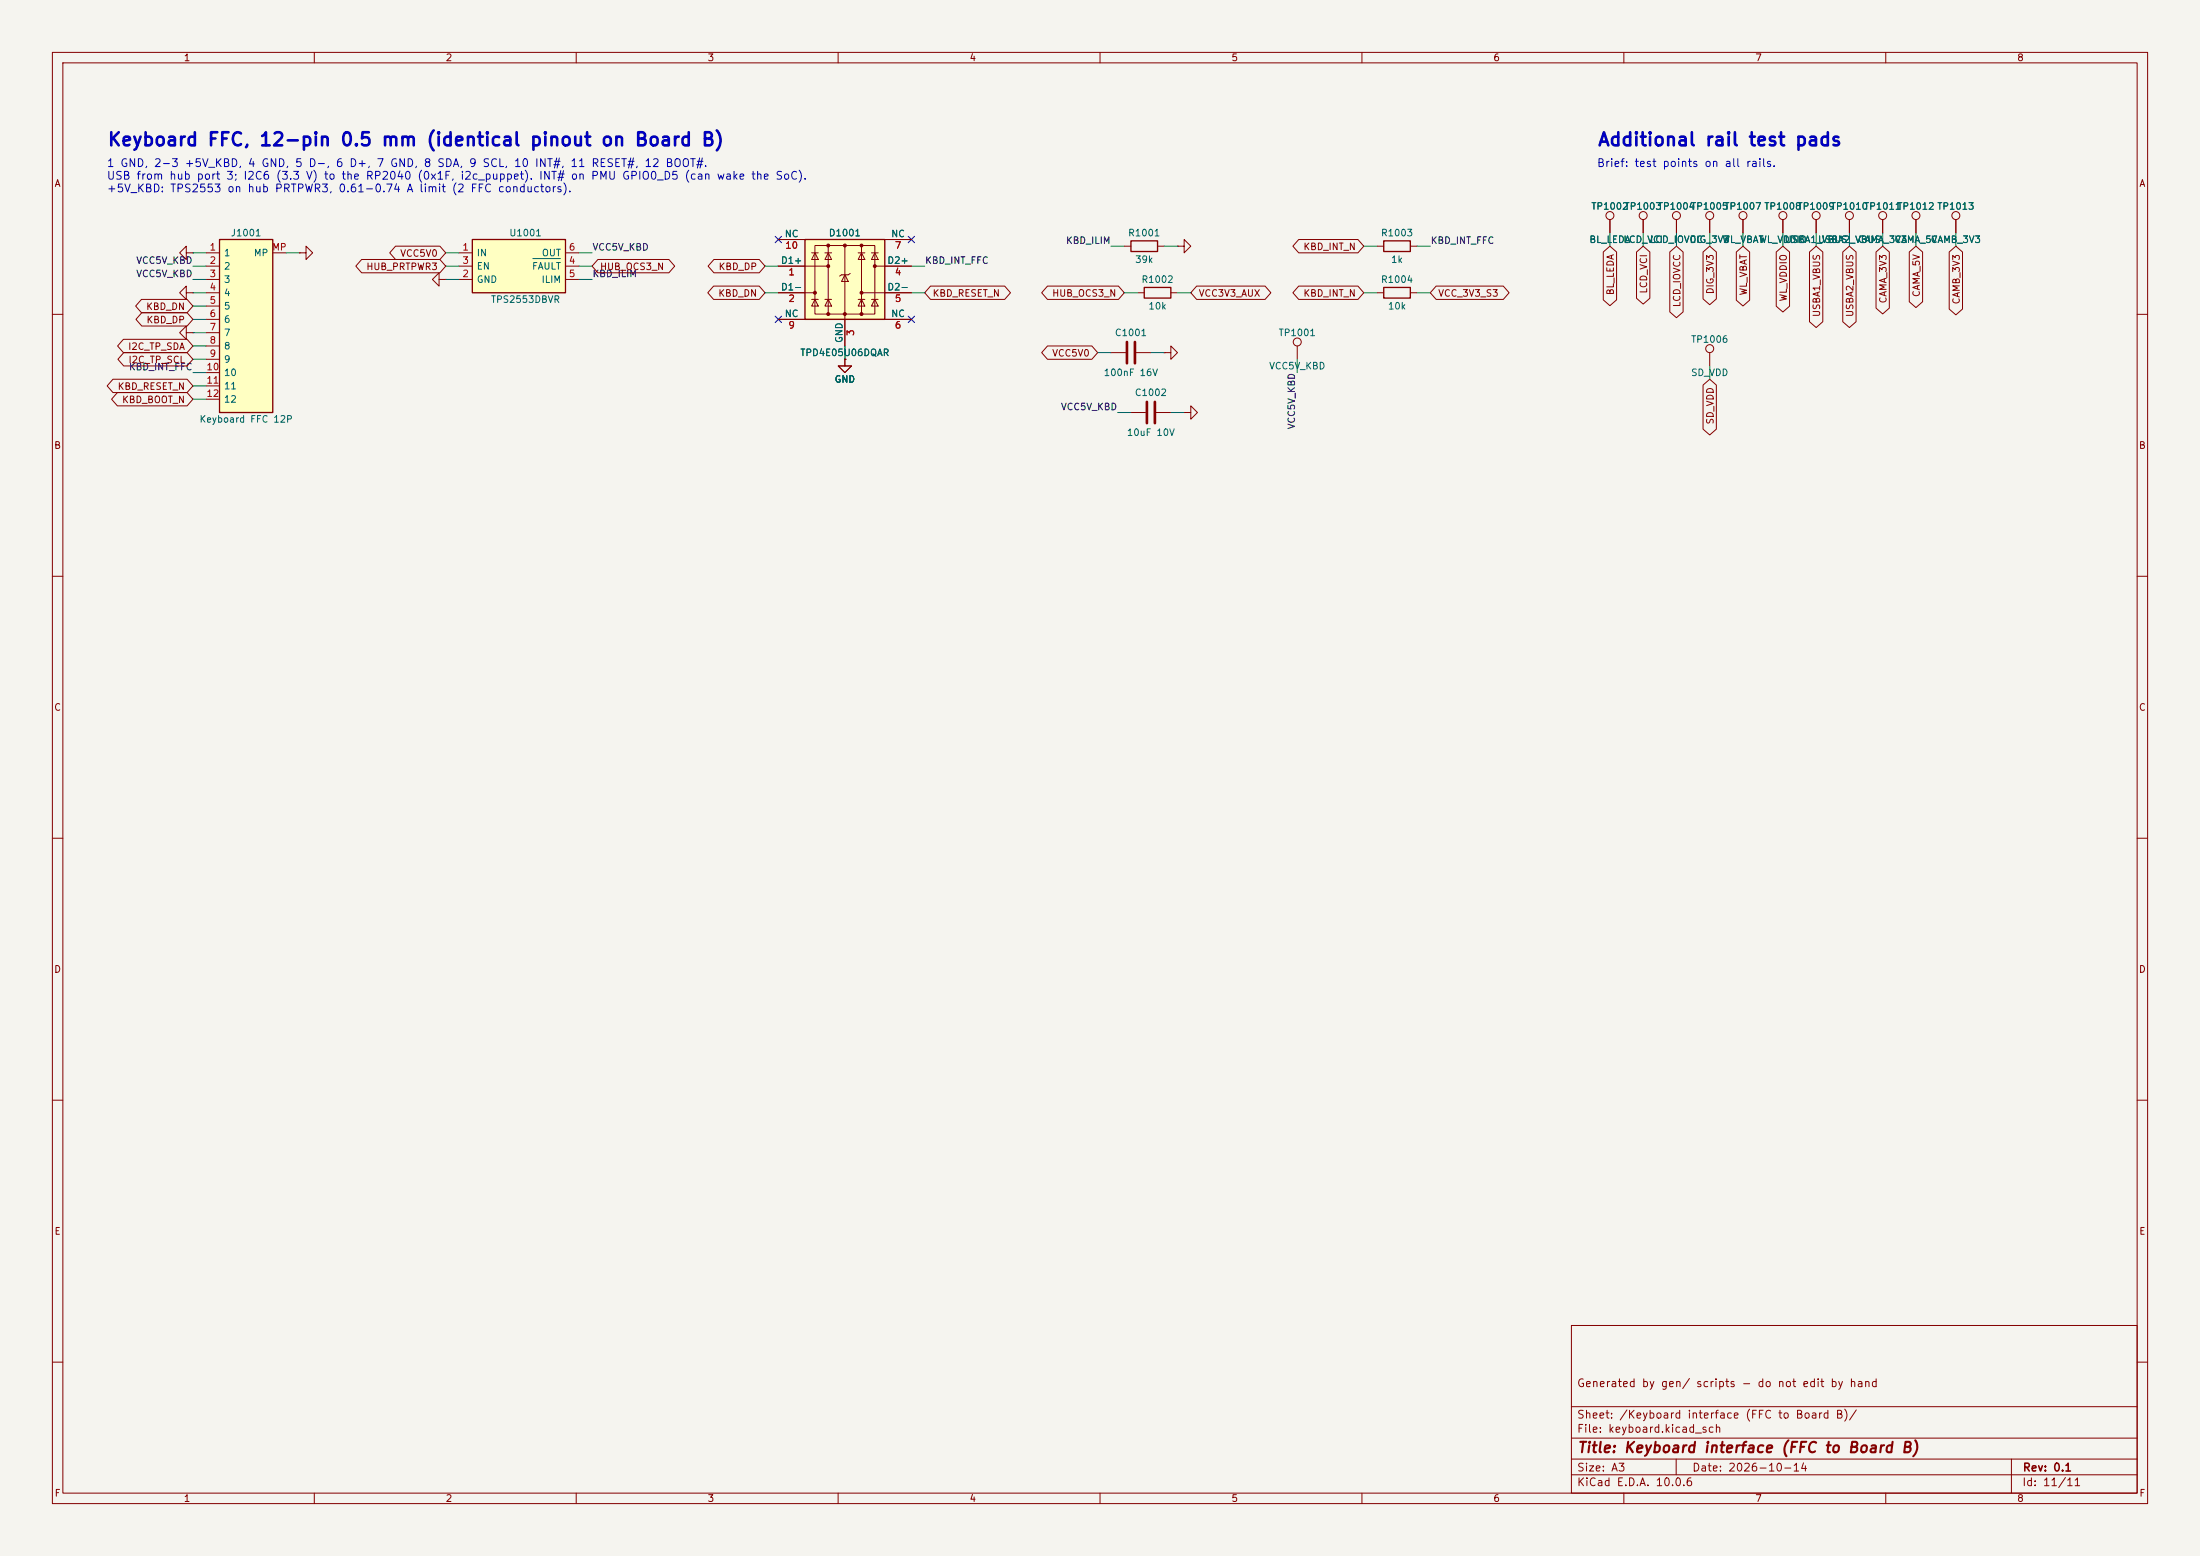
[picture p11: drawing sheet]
<svg xmlns="http://www.w3.org/2000/svg" width="420mm" height="297mm" viewBox="0 0 420 297" stroke-linecap="round" stroke-linejoin="round" font-family="sans-serif">
<path d="M0 0h420v297h-420z" fill="#f5f4ef" stroke="#f5f4ef" stroke-width=".19"/>
<g fill="none" stroke="#840000" stroke-width=".19">
<path d="M10 10h400v277h-400zM12 12h396v273h-396zM60 10v2M110 10v2M160 10v2M210 10v2M260 10v2M310 10v2M360 10v2M353.1 41.9v2.6M359.4 41.9v2.6M373.4 41.9v2.6"/>
<path d="M10 60h2M161.3 68.6v1.3h1.3l-1.3 1.2-1.3-1.2h1.3M161.3 68.6h.1M408 60h2M10 110h2M408 110h2M10 160h2M408 160h2M10 210h2M408 210h2M300 253h108v32h-108zM10 260h2"/>
<path d="M300 278.5h108M300 274.5h108M300 268.5h108M320 278.5v3M384 278.5v6.5M408 260h2M60 285v2M110 285v2M160 285v2M210 285v2M260 285v2M300 281.5h108"/>
<path d="M310 285v2M360 285v2"/>
<circle cx="353.1" cy="41.1" r=".76"/>
<circle cx="359.4" cy="41.1" r=".76"/>
<circle cx="373.4" cy="41.1" r=".76"/>
</g>
<path d="M153.7 45.7h15.2v15.3h-15.2z" fill="#ffffc2"/>
<g fill="none" stroke="#840000" stroke-width=".19">
<path d="M148.6 50.8h9.5M148.6 55.9h7M148.6 45.7h5.1M154.9 48.3h1.3M154.9 57.2h1.3M155.6 46.9h11.4v13h-11.4zM155.6 48.3l.6 1.2h-1.3zM155.6 57.2l.6 1.2h-1.3zM157.5 48.3h1.2M157.5 57.2h1.2M158.1 48.3l.6 1.2h-1.2zM158.1 57.2l.6 1.2h-1.2z"/>
<path d="M158.1 46.9v13M161.3 52.5l.6 1.2h-1.2zM161.3 46.9v19.1M162.3 52.2l-.4 .3h-1.2l-.4 .2M163.8 48.3h1.3M163.8 57.2h1.3M164.5 48.3l.6 1.2h-1.3zM164.5 57.2l.6 1.2h-1.3zM164.5 46.9v13M164.5 55.9h9.5M166.4 48.3h1.2M166.4 57.2h1.2"/>
<path d="M167 48.3l.6 1.2h-1.2zM167 57.2l.6 1.2h-1.2zM167 50.8h7M168.9 45.7h5.1M148.6 61h5.1M168.9 61h5.1"/>
</g>
<path d="M153.7 45.7h15.2v15.3h-15.2z" fill="none" stroke="#840000" stroke-width=".25"/>
<g fill="#840000" stroke="#840000" stroke-width=".19">
<circle cx="155.6" cy="55.9" r=".28"/>
<circle cx="158.1" cy="46.9" r=".28"/>
<circle cx="158.1" cy="50.8" r=".28"/>
<circle cx="158.1" cy="59.9" r=".28"/>
<circle cx="161.3" cy="46.9" r=".28"/>
<circle cx="161.3" cy="59.9" r=".28"/>
<circle cx="164.5" cy="46.9" r=".28"/>
<circle cx="164.5" cy="55.9" r=".28"/>
<circle cx="164.5" cy="59.9" r=".28"/>
<circle cx="167" cy="50.8" r=".28"/>
</g>
<path d="M41.9 45.7h10.2v33h-10.2z" fill="#ffffc2"/>
<path d="M41.9 45.7h10.2v33h-10.2z" fill="none" stroke="#840000" stroke-width=".25"/>
<g fill="none" stroke="#840000" stroke-width=".19">
<path d="M39.4 48.3h2.5M39.4 50.8h2.5M39.4 53.3h2.5M39.4 55.9h2.5M39.4 58.4h2.5M52.1 48.3h2.5M83.8 53.3v-1.2l-1.3 1.2 1.3 1.3v-1.3h1.3M85.1 53.3h.1M365.8 41.9v2.6M39.4 61h2.5M39.4 63.5h2.5M39.4 66h2.5"/>
<path d="M39.4 68.6h2.5M39.4 71.1h2.5M39.4 73.7h2.5M39.4 76.2h2.5"/>
<circle cx="365.8" cy="41.1" r=".76"/>
</g>
<path d="M90.2 45.7h17.7v10.2h-17.7z" fill="#ffffc2"/>
<path d="M90.2 45.7h17.7v10.2h-17.7zM215.9 46h5.1v2h-5.1zM218.4 54.9h5.1v2h-5.1zM264.2 46h5v2h-5zM264.2 54.9h5v2h-5z" fill="none" stroke="#840000" stroke-width=".25"/>
<g fill="none" stroke="#840000" stroke-width=".19">
<path d="M27 57.1h8.7l1.1 1.3-1.1 1.3h-8.7l-1.1-1.3zM27.1 59.7h8.6l1.1 1.3-1.1 1.2h-8.6l-1.1-1.2zM35.6 55.9v-1.3l-1.3 1.3 1.3 1.3v-1.3h1.2M35.6 48.3v-1.3l-1.3 1.3 1.3 1.2v-1.2h1.2M36.8 55.9h.1M36.8 48.3h.1M57.1 48.3h1.3v-1.3l1.3 1.3-1.3 1.2v-1.2M57.1 48.3h.1M69 49.5h15l1.1 1.3-1.1 1.3h-15l-1.1-1.3zM75.5 47h8.5l1.1 1.3-1.1 1.2h-8.5l-1.1-1.2zM87.6 48.3h2.6M87.6 53.3h2.6"/>
<path d="M87.6 50.8h2.6M107.9 48.3h2.6M107.9 53.3h2.6M107.9 50.8h2.6M114.1 49.5h13.6l1.1 1.3-1.1 1.3h-13.6l-1.1-1.3zM136.2 54.6h8.7l1.1 1.3-1.1 1.3h-8.7l-1.1-1.3zM136.3 49.5h8.6l1.1 1.3-1.1 1.3h-8.6l-1.1-1.3zM148.6 50.8h5.1M148.6 55.9h5.1M148.6 45.7h5.1M168.9 50.8h5.1M168.9 55.9h5.1"/>
<path d="M168.9 45.7h5.1M177.6 54.6h14.2l1.1 1.3-1.1 1.3h-14.2l-1.1-1.3zM200 54.6h13.5l1.1 1.3-1.1 1.3h-13.5l-1.1-1.3zM214.6 47h1.3M217.2 55.9h1.2M221 47h1.2M223.5 55.9h1.3M224.8 47h1.3v-1.3l1.2 1.3-1.2 1.3v-1.3M224.8 47h.1M228.4 54.6h13.1l1.1 1.3-1.1 1.3h-13.1l-1.1-1.3zM247.9 54.6h11.3l1.1 1.3-1.1 1.3h-11.3l-1.1-1.3zM247.9 45.7h11.3l1.1 1.3-1.1 1.3h-11.3l-1.1-1.3z"/>
<path d="M262.9 47h1.3M262.9 55.9h1.3M269.2 47h1.3M269.2 55.9h1.3M274.2 54.6h12.8l1.1 1.3-1.1 1.3h-12.8l-1.2-1.3zM306.1 48.1l1.2-1.1 1.3 1.1v9.1l-1.3 1.1-1.2-1.1zM307.3 41.9v2.6M312.4 48.1l1.3-1.1 1.3 1.1v8.8l-1.3 1.1-1.3-1.1zM313.7 41.9v2.6M318.8 48.1l1.2-1.1 1.3 1.1v11.4l-1.3 1.1-1.2-1.1zM320 41.9v2.6M325.1 48.1l1.3-1.1 1.3 1.1v9l-1.3 1.1-1.3-1.1z"/>
<path d="M326.4 41.9v2.6M331.5 48.1l1.2-1.1 1.3 1.1v9.2l-1.3 1.1-1.2-1.1zM332.7 41.9v2.6M339.1 48.1l1.3-1.1 1.2 1.1v10.3l-1.2 1.2-1.3-1.2zM340.4 41.9v2.6M345.4 48.1l1.3-1.1 1.3 1.1v13.3l-1.3 1.1-1.3-1.1zM346.7 41.9v2.6M351.8 48.1l1.3-1.1 1.2 1.1v13.3l-1.2 1.1-1.3-1.1zM353.1 41.9v2.6M358.1 48.1l1.3-1.1 1.3 1.1v10.7l-1.3 1.1-1.3-1.1zM359.4 41.9v2.6M364.5 48.1l1.3-1.1 1.2 1.1v9.5l-1.2 1.1-1.3-1.1z"/>
<path d="M365.8 41.9v2.6M372.1 48.1l1.3-1.1 1.3 1.1v10.9l-1.3 1.1-1.3-1.1zM373.4 41.9v2.6M21.6 72.4h14.1l1.1 1.3-1.1 1.2h-14.1l-1.1-1.2zM22.4 74.9h13.3l1.1 1.3-1.1 1.3h-13.3l-1.1-1.3zM23.6 64.8h12.1l1.1 1.2-1.1 1.3h-12.1l-1.2-1.3zM23.6 67.3h12.1l1.1 1.3-1.1 1.3h-12.1l-1.1-1.3zM35.6 63.5v-1.3l-1.3 1.3 1.3 1.3v-1.3h1.2M36.8 63.5h.1M148.6 61h5.1M161.3 68.6h.1M161.3 61v5"/>
<path d="M168.9 61h5.1M200 66h8.4l1.1 1.3-1.1 1.3h-8.4l-1.1-1.3zM212.1 67.3h2.8M215.9 78.7h2.8M216.9 67.3h2.8M220.7 78.7h2.8M222.2 67.3h1.3v-1.3l1.3 1.3-1.3 1.3v-1.3M222.2 67.3h.1M226.1 78.7h1.2v-1.2l1.3 1.2-1.3 1.3v-1.3M226.1 78.7h.1M247.6 66v2.6M325.1 73.5l1.3-1.1 1.3 1.1v8.4l-1.3 1.1-1.3-1.1z"/>
<path d="M326.4 67.3v2.6"/>
<circle cx="307.3" cy="41.1" r=".76"/>
<circle cx="313.7" cy="41.1" r=".76"/>
<circle cx="320" cy="41.1" r=".76"/>
<circle cx="326.4" cy="41.1" r=".76"/>
<circle cx="332.7" cy="41.1" r=".76"/>
<circle cx="340.4" cy="41.1" r=".76"/>
<circle cx="346.7" cy="41.1" r=".76"/>
<circle cx="247.6" cy="65.3" r=".76"/>
<circle cx="326.4" cy="66.5" r=".76"/>
</g>
<path d="M101.7 49.4h5.3" fill="none" stroke="#006464" stroke-width=".19"/>
<path d="M215.1 65.3v4M216.7 65.3v4M218.9 76.7v4.1M220.5 76.7v4.1" fill="none" stroke="#840000" stroke-width=".51"/>
<g fill="none" stroke="#009600" stroke-width=".19">
<path d="M36.8 55.9h2.6M36.8 50.8h2.6M36.8 48.3h2.6M36.8 53.3h2.6M36.8 58.4h2.6M54.6 48.3h2.5M85.1 50.8h2.5M85.1 48.3h2.5M85.1 53.3h2.5M110.5 50.8h2.5M110.5 48.3h2.5M110.5 53.3h2.5"/>
<path d="M146 55.9h2.6M146 50.8h2.6M174 55.9h2.5M174 50.8h2.5M212.1 47h2.5M214.6 55.9h2.6M222.2 47h2.6M224.8 55.9h2.5M260.3 47h2.6M260.3 55.9h2.6M270.5 47h2.5M270.5 55.9h2.5"/>
<path d="M307.3 44.5v2.5M313.7 44.5v2.5M320 44.5v2.5M326.4 44.5v2.5M332.7 44.5v2.5M340.4 44.5v2.5M346.7 44.5v2.5M353.1 44.5v2.5M359.4 44.5v2.5M365.8 44.5v2.5M373.4 44.5v2.5M36.8 76.2h2.6"/>
<path d="M36.8 61h2.6M36.8 63.5h2.6M36.8 66h2.6M36.8 71.1h2.6M36.8 73.7h2.6M36.8 68.6h2.6M161.3 66v2.6M209.5 67.3h2.6M213.4 78.7h2.5M219.7 67.3h2.5M223.5 78.7h2.6M247.6 68.6v2.5"/>
<path d="M326.4 69.9v2.5"/>
</g>
<path d="M148 45.1l1.2 1.2M149.2 45.1l-1.2 1.2M173.4 45.1l1.2 1.2M174.6 45.1l-1.2 1.2M148 60.4l1.2 1.2M149.2 60.4l-1.2 1.2M173.4 60.4l1.2 1.2M174.6 60.4l-1.2 1.2" fill="none" stroke="#000084" stroke-width=".19"/>
<g font-size="2.5" fill="#0000c2">
<text x="20.4" y="28.5">Keyboard FFC, 12-pin 0.5 mm (identical pinout on Board B)</text>
<text x="304.9" y="28.5">Additional rail test pads</text>
</g>
<text font-size="2" fill="#840000" x="301" y="277.8">Title: Keyboard interface (FFC to Board B)</text>
<g font-size="1.5" fill="#0000c2">
<text x="20.3" y="32.2">1 GND, 2-3 +5V_KBD, 4 GND, 5 D-, 6 D+, 7 GND, 8 SDA, 9 SCL, 10 INT#, 11 RESET#, 12 BOOT#.</text>
<text x="20.3" y="34.7">USB from hub port 3; I2C6 (3.3 V) to the RP2040 (0x1F, i2c_puppet). INT# on PMU GPIO0_D5 (can wake the SoC).</text>
<text x="304.8" y="32.2">Brief: test points on all rails.</text>
<text x="20.3" y="37.1">+5V_KBD: TPS2553 on hub PRTPWR3, 0.61-0.74 A limit (2 FFC conductors).</text>
</g>
<g font-size="1.5" fill="#840000">
<text x="300.9" y="265.1">Generated by gen/ scripts - do not edit by hand</text>
<text x="300.9" y="273.8">File: keyboard.kicad_sch</text>
<text x="300.9" y="271.1">Sheet: /Keyboard interface (FFC to Board B)/</text>
<text x="300.9" y="281.2">Size: A3</text>
<text x="322.9" y="281.2">Date: 2026-10-14</text>
<text x="386" y="281.2">Rev: 0.1</text>
<text x="300.9" y="284">KiCad E.D.A. 10.0.6</text>
<text x="385.9" y="284">Id: 11/11</text>
</g>
<g font-size="1.3" fill="#840000">
<text x="35" y="12">1</text>
<text x="85" y="12">2</text>
<text x="135" y="12">3</text>
<text x="185" y="12">4</text>
<text x="235" y="12">5</text>
<text x="285" y="12">6</text>
<text x="335" y="12">7</text>
<text x="385" y="12">8</text>
<text x="10.3" y="36">A</text>
<text x="408.3" y="36">A</text>
<text x="69.8" y="51.9">HUB_PRTPWR3</text>
<text x="76.3" y="49.3">VCC5V0</text>
<text x="114.4" y="51.9">HUB_OCS3_N</text>
<text x="137.1" y="51.9">KBD_DP</text>
<text x="248.7" y="48">KBD_INT_N</text>
<text x="27.8" y="59.5">KBD_DN</text>
<text x="137" y="56.9">KBD_DN</text>
<text x="177.9" y="56.9">KBD_RESET_N</text>
<text x="200.8" y="56.9">HUB_OCS3_N</text>
<text x="228.7" y="56.9">VCC3V3_AUX</text>
<text x="248.7" y="56.9">KBD_INT_N</text>
<text x="274.5" y="56.9">VCC_3V3_S3</text>
<text x="308.4" y="56.4" transform="rotate(-90 308.4 56.4)">BL_LEDA</text>
<text x="314.7" y="56.1" transform="rotate(-90 314.7 56.1)">LCD_VCI</text>
<text x="321.1" y="58.7" transform="rotate(-90 321.1 58.7)">LCD_IOVCC</text>
<text x="327.4" y="56.3" transform="rotate(-90 327.4 56.3)">DIG_3V3</text>
<text x="333.8" y="56.5" transform="rotate(-90 333.8 56.5)">WL_VBAT</text>
<text x="341.4" y="57.7" transform="rotate(-90 341.4 57.7)">WL_VDDIO</text>
<text x="360.5" y="58" transform="rotate(-90 360.5 58)">CAMA_3V3</text>
<text x="366.8" y="56.8" transform="rotate(-90 366.8 56.8)">CAMA_5V</text>
<text x="374.4" y="58.2" transform="rotate(-90 374.4 58.2)">CAMB_3V3</text>
<text x="27.9" y="62">KBD_DP</text>
<text x="347.8" y="60.6" transform="rotate(-90 347.8 60.6)">USBA1_VBUS</text>
<text x="354.1" y="60.6" transform="rotate(-90 354.1 60.6)">USBA2_VBUS</text>
<text x="24.3" y="67.1">I2C_TP_SDA</text>
<text x="24.4" y="69.6">I2C_TP_SCL</text>
<text x="200.8" y="68.4">VCC5V0</text>
<text x="22.4" y="74.7">KBD_RESET_N</text>
<text x="23.2" y="77.3">KBD_BOOT_N</text>
<text x="327.4" y="81.1" transform="rotate(-90 327.4 81.1)">SD_VDD</text>
<text x="10.2" y="86">B</text>
<text x="408.2" y="86">B</text>
<text x="10.2" y="136">C</text>
<text x="408.2" y="136">C</text>
<text x="10.2" y="186">D</text>
<text x="408.2" y="186">D</text>
<text x="10.3" y="236">E</text>
<text x="408.3" y="236">E</text>
<text x="10.3" y="286">F</text>
<text x="35" y="287">1</text>
<text x="85" y="287">2</text>
<text x="135" y="287">3</text>
<text x="185" y="287">4</text>
<text x="235" y="287">5</text>
<text x="285" y="287">6</text>
<text x="335" y="287">7</text>
<text x="385" y="287">8</text>
<text x="408.3" y="286">F</text>
</g>
<g font-size="1.3" fill="#006464">
<text x="303.7" y="40.3">TP1002</text>
<text x="310" y="40.3">TP1003</text>
<text x="316.4" y="40.3">TP1004</text>
<text x="322.7" y="40.3">TP1005</text>
<text x="329.1" y="40.3">TP1007 TP1008</text>
<text x="343" y="40.3">TP1009</text>
<text x="349.4" y="40.3">TP1010</text>
<text x="355.7" y="40.3">TP1011</text>
<text x="362.1" y="40.3">TP1012 TP1013</text>
<text x="44" y="45.4">J1001</text>
<text x="97.1" y="45.4">U1001</text>
<text x="149.7" y="45.6">NC</text>
<text x="158.1" y="45.4">D1001</text>
<text x="170" y="45.6">NC</text>
<text x="215.3" y="45.4">R1001</text>
<text x="263.5" y="45.4">R1003</text>
<text x="303.3" y="46.7">BL_LEDA</text>
<text x="309.8" y="46.7">LCD_VCI</text>
<text x="314.9" y="46.7">LCD_IOVCC</text>
<text x="322.5" y="46.7">DIG_3V3</text>
<text x="328.7" y="46.7">WL_VBAT</text>
<text x="335.7" y="46.7">WL_VDDIO</text>
<text x="340.6" y="46.7">USBA1_VBUS</text>
<text x="346.9" y="46.7">USBA2_VBUS</text>
<text x="354.6" y="46.7">CAMA_3V3</text>
<text x="361.6" y="46.7">CAMA_5V</text>
<text x="368.5" y="46.7">CAMB_3V3</text>
<text x="42.6" y="49.2">1</text>
<text x="42.6" y="51.8">2</text>
<text x="48.4" y="49.2">MP</text>
<text x="90.9" y="49.2">IN</text>
<text x="90.9" y="51.8">EN</text>
<text x="101.5" y="51.8">FAULT</text>
<text x="103.3" y="49.2">OUT</text>
<text x="149" y="50.7">D1+</text>
<text x="169.3" y="50.7">D2+</text>
<text x="216.6" y="50.5">39k</text>
<text x="265.5" y="50.5">1k</text>
<text x="42.6" y="54.3">3</text>
<text x="42.6" y="56.8">4</text>
<text x="42.6" y="59.4">5</text>
<text x="90.9" y="54.3">GND</text>
<text x="93.6" y="58.1">TPS2553DBVR</text>
<text x="103.3" y="54.3">ILIM</text>
<text x="149" y="55.7">D1-</text>
<text x="169.3" y="55.7">D2-</text>
<text x="217.8" y="54.3">R1002</text>
<text x="219.1" y="59.4">10k</text>
<text x="263.5" y="54.3">R1004</text>
<text x="264.8" y="59.4">10k</text>
<text x="42.6" y="61.9">6</text>
<text x="42.6" y="64.5">7</text>
<text x="149.7" y="60.8">NC</text>
<text x="161.2" y="65.6" transform="rotate(-90 161.2 65.6)">GND</text>
<text x="170" y="60.8">NC</text>
<text x="212.7" y="64.5">C1001</text>
<text x="244" y="64.5">TP1001</text>
<text x="322.7" y="65.7">TP1006</text>
<text x="42.6" y="67">8</text>
<text x="42.6" y="69.5">9</text>
<text x="152.7" y="68.3">TPD4E05U06DQAR</text>
<text x="242.2" y="70.8">VCC5V_KBD</text>
<text x="42.6" y="72.1">10</text>
<text x="42.6" y="74.6">11</text>
<text x="42.6" y="77.2">12</text>
<text x="159.2" y="73.4">GND</text>
<text x="210.6" y="72.1">100nF 16V</text>
<text x="216.5" y="75.9">C1002</text>
<text x="322.7" y="72.1">SD_VDD</text>
<text x="38" y="81">Keyboard FFC 12P</text>
<text x="215" y="83.5">10uF 10V</text>
</g>
<g font-size="1.3" fill="#a90000">
<text x="149.8" y="47.8">10</text>
<text x="170.7" y="47.8">7</text>
<text x="39.9" y="48.1">1</text>
<text x="39.9" y="50.7">2</text>
<text x="39.9" y="53.2">3</text>
<text x="51.9" y="48.1">MP</text>
<text x="88.2" y="48.1">1</text>
<text x="88.2" y="53.2">2</text>
<text x="88.2" y="50.7">3</text>
<text x="108.5" y="50.7">4</text>
<text x="108.5" y="53.2">5</text>
<text x="108.5" y="48.1">6</text>
<text x="150.4" y="52.9">1</text>
<text x="170.7" y="52.9">4</text>
<text x="39.9" y="55.7">4</text>
<text x="39.9" y="58.3">5</text>
<text x="150.4" y="57.9">2</text>
<text x="170.7" y="57.9">5</text>
<text x="39.9" y="60.8">6</text>
<text x="39.9" y="63.4">7</text>
<text x="39.9" y="65.9">8</text>
<text x="150.4" y="63">9</text>
<text x="163.4" y="64.2" transform="rotate(-90 163.4 64.2)">3</text>
<text x="170.7" y="63">6</text>
<text x="39.3" y="71">10</text>
<text x="39.9" y="68.4">9</text>
<text x="39.3" y="73.5">11</text>
<text x="39.3" y="76.1">12</text>
</g>
<g font-size="1.3" fill="#0f0f0f">
<text x="203.4" y="46.9">KBD_ILIM</text>
<text x="273" y="46.9">KBD_INT_FFC</text>
<text x="25.9" y="50.7">VCC5V_KBD</text>
<text x="25.9" y="53.2">VCC5V_KBD</text>
<text x="113" y="48.1">VCC5V_KBD</text>
<text x="113" y="53.2">KBD_ILIM</text>
<text x="176.5" y="50.7">KBD_INT_FFC</text>
<text x="24.5" y="71">KBD_INT_FFC</text>
<text x="202.4" y="78.6">VCC5V_KBD</text>
<text x="247.5" y="82.1" transform="rotate(-90 247.5 82.1)">VCC5V_KBD</text>
</g>
</svg>
